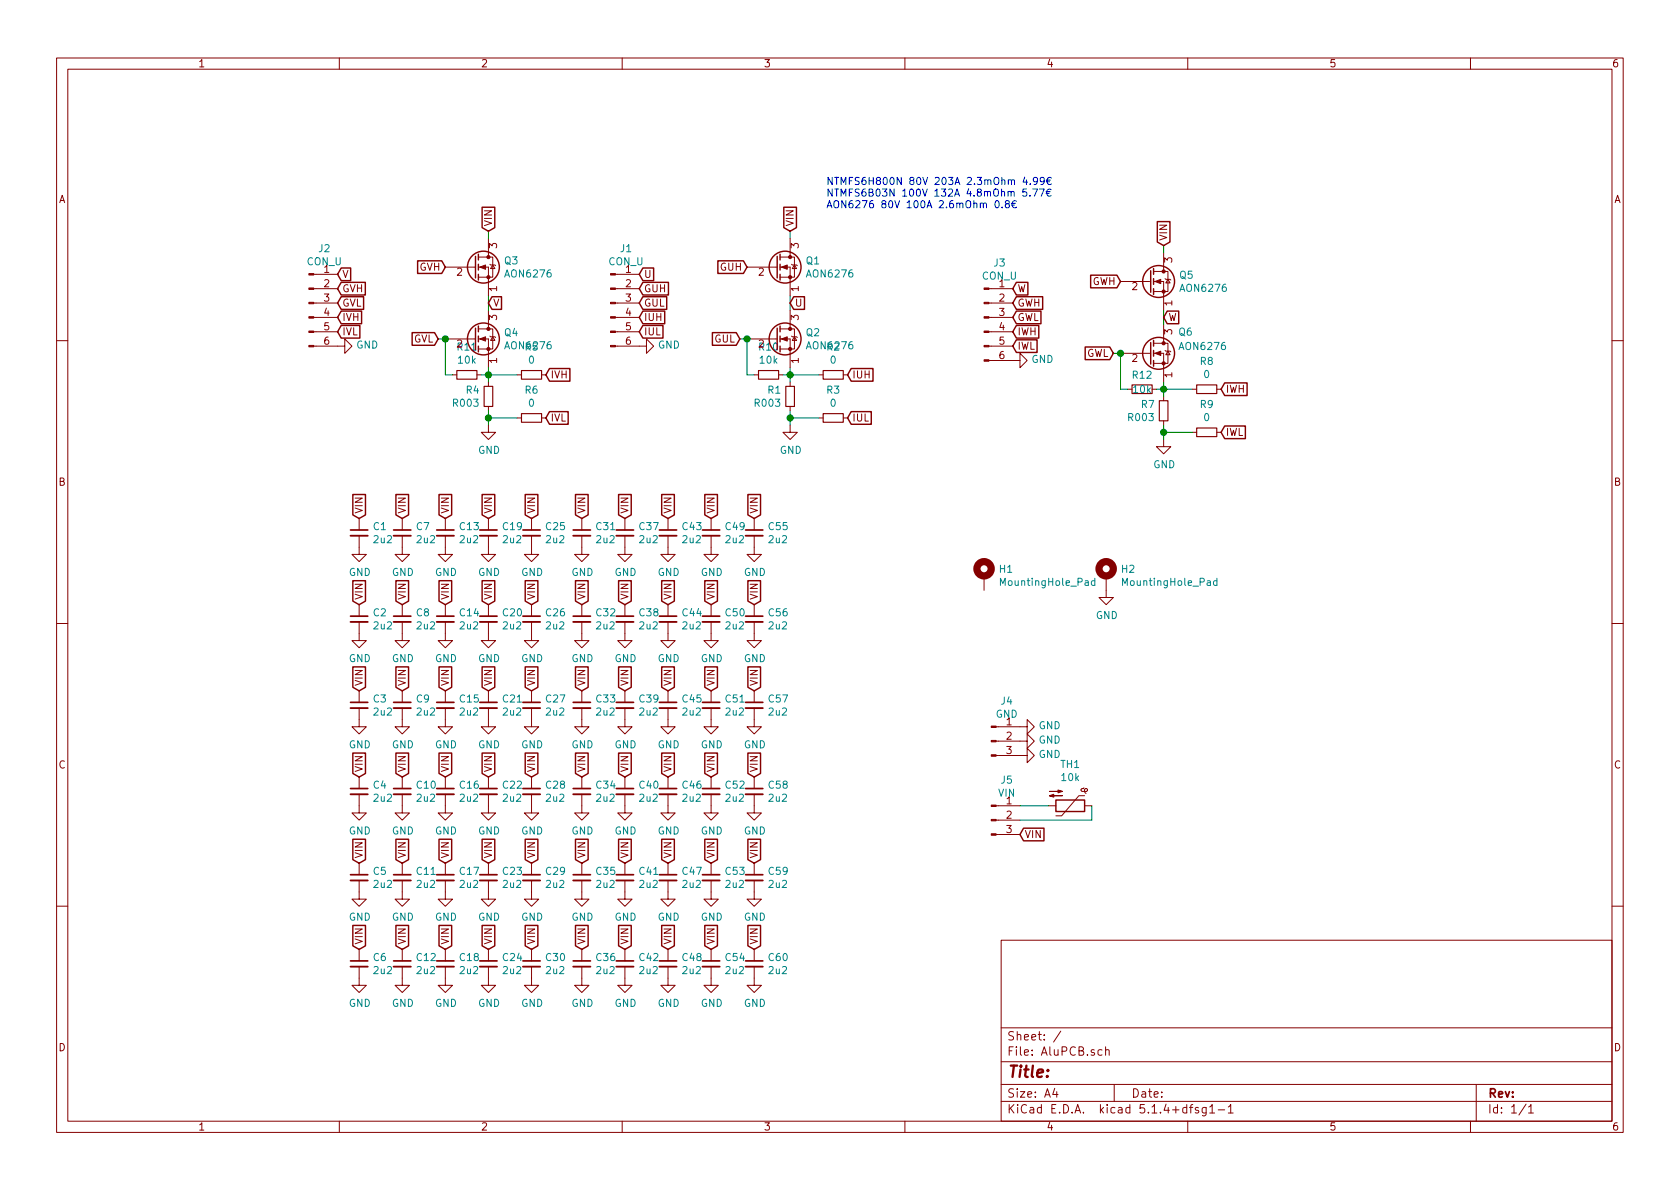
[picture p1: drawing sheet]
<svg xmlns="http://www.w3.org/2000/svg" width="297mm" height="210mm" viewBox="0 0 297 210" stroke-linecap="round" stroke-linejoin="round" font-family="sans-serif">
<g fill="none" stroke="#840000" stroke-width=".18">
<path d="M10 10.3h277v189.9h-277zM12 12.2h273v186.1h-273zM60 10.3v1.9M110 10.3v1.9M160 10.3v1.9M210 10.3v1.9M260 10.3v1.9M55.5 58.7h4.2M55.5 56.1h4.2M55.5 53.6h4.2M55.5 51h4.2M55.5 48.5h4.2"/>
<path d="M78.7 59.9h5.1M78.7 47.2h5.1M83.9 59.9h.2M83.9 47.2h.2M84.6 47.2h1.8v5.1M84.6 59.9h1.8v5.1M84.6 58.2h1.8M84.6 45.5h1.8M86.4 58.2h.7v3.5h-2.5M86.4 45.5h.7v3.5h-2.5M86.4 42.2v3.3M86.4 54.9v3.3"/>
<path d="M86.6 59.4l.1 .2h.8l.1 .1M86.6 46.7l.1 .2h.8l.1 .1M87.1 59.6l.4 .6h-.8zM87.1 46.9l.4 .6h-.8zM108.8 58.7h4.2M108.8 56.1h4.2M108.8 53.6h4.2M108.8 51h4.2M108.8 48.5h4.2M132.1 59.9h5.1M132.1 47.2h5.1M137.2 59.9h.2"/>
<path d="M137.2 47.2h.2M137.9 59.9h1.8v5.1M137.9 58.2h1.8M137.9 47.2h1.8v5.1M137.9 45.5h1.8M139.7 58.2h.8v3.5h-2.6M139.7 45.5h.8v3.5h-2.6M139.7 42.2v3.3M139.7 54.9v3.3M140 59.4l.1 .2h.7l.2 .1M140 46.7l.1 .2h.7l.2 .1M140.5 59.6l.3 .6h-.7z"/>
<path d="M140.5 46.9l.3 .6h-.7zM174.9 58.7h4.2M174.9 56.1h4.2M174.9 53.6h4.2M174.9 51h4.2M198.1 49.8h5.1M203.3 49.8h.2M204 49.8h1.7v5.1M204 48h1.7M205.7 48h.8v3.6h-2.5M205.7 44.7v3.3M205.7 57.4v3.3"/>
<path d="M206 49.3l.1 .1h.8l.1 .1M206.5 49.4l.4 .6h-.8zM10 60.2h2M55.5 61.2h5.5v-1.3l1.2 1.3-1.2 1.3v-1.3M80 66.3h.8M84.3 66.3h.8M86.4 75.2v1.2h1.2l-1.2 1.3-1.3-1.3h1.3M86.4 67.6v.7M86.4 71.9v.7M91.4 66.3h.8M91.4 73.9h.8M95.8 66.3h.7"/>
<path d="M95.8 73.9h.7M108.8 61.2h5.5v-1.3l1.3 1.3-1.3 1.3v-1.3M133.3 66.3h.8M137.7 66.3h.7M139.7 75.2v1.2h1.3l-1.3 1.3-1.3-1.3h1.3M139.7 67.6v.7M139.7 71.9v.7M144.8 66.3h.7M144.8 73.9h.7M149.1 66.3h.8M149.1 73.9h.8M174.9 63.7h5.4v-1.2l1.3 1.2-1.3 1.3v-1.3"/>
<path d="M174.9 61.2h4.2M198.1 62.5h5.1M199.4 68.8h.8M203.3 62.5h.2M203.7 68.8h.8M204 62.5h1.7v5.1M204 60.7h1.7M205.7 60.7h.8v3.6h-2.5M205.7 77.7v1.3h1.3l-1.3 1.3-1.2-1.3h1.2M205.7 70.1v.8M205.7 74.4v.8M206 62l.1 .1h.8l.1 .1"/>
<path d="M206.5 62.1l.4 .6h-.8zM210.8 68.8h.8M210.8 76.4h.8M215.1 68.8h.8M215.1 76.4h.8M285 60.2h2M63.5 94.7v3.3h1.3l-1.3 1.3-1.3-1.3h1.3M63.5 91.7v2M71.1 94.7v3.3h1.3l-1.3 1.3-1.3-1.3h1.3M71.1 91.7v2M78.7 94.7v3.3h1.3l-1.3 1.3-1.2-1.3h1.2M78.7 91.7v2"/>
<path d="M86.4 94.7v3.3h1.2l-1.2 1.3-1.3-1.3h1.3M86.4 91.7v2M94 94.7v3.3h1.2l-1.2 1.3-1.3-1.3h1.3M94 91.7v2M102.9 94.7v3.3h1.2l-1.2 1.3-1.3-1.3h1.3M102.9 91.7v2M110.5 94.7v3.3h1.3l-1.3 1.3-1.3-1.3h1.3M110.5 91.7v2M118.1 94.7v3.3h1.3l-1.3 1.3-1.3-1.3h1.3M118.1 91.7v2M125.7 94.7v3.3h1.3l-1.3 1.3-1.2-1.3h1.2M125.7 91.7v2"/>
<path d="M133.3 94.7v3.3h1.3l-1.3 1.3-1.2-1.3h1.2M133.3 91.7v2M10 110.3h2M63.5 110v3.3h1.3l-1.3 1.2-1.3-1.2h1.3M63.5 106.9v2.1M71.1 110v3.3h1.3l-1.3 1.2-1.3-1.2h1.3M71.1 106.9v2.1M78.7 110v3.3h1.3l-1.3 1.2-1.2-1.2h1.2M78.7 106.9v2.1M86.4 110v3.3h1.2l-1.2 1.2-1.3-1.2h1.3M86.4 106.9v2.1M94 110v3.3h1.2l-1.2 1.2-1.3-1.2h1.3"/>
<path d="M94 106.9v2.1M102.9 110v3.3h1.2l-1.2 1.2-1.3-1.2h1.3M102.9 106.9v2.1M110.5 110v3.3h1.3l-1.3 1.2-1.3-1.2h1.3M110.5 106.9v2.1M118.1 110v3.3h1.3l-1.3 1.2-1.3-1.2h1.3M118.1 106.9v2.1M125.7 110v3.3h1.3l-1.3 1.2-1.2-1.2h1.2M125.7 106.9v2.1M133.3 110v3.3h1.3l-1.3 1.2-1.2-1.2h1.2M133.3 106.9v2.1M174 101.8v2.6"/>
<path d="M195.6 101.8v3.9h1.2l-1.2 1.2-1.3-1.2h1.3M285 110.3h2M63.5 125.2v3.3h1.3l-1.3 1.3-1.3-1.3h1.3M63.5 122.2v2M63.5 137.4v2M71.1 125.2v3.3h1.3l-1.3 1.3-1.3-1.3h1.3M71.1 122.2v2M71.1 137.4v2M78.7 125.2v3.3h1.3l-1.3 1.3-1.2-1.3h1.2M78.7 122.2v2M78.7 137.4v2M86.4 125.2v3.3h1.2l-1.2 1.3-1.3-1.3h1.3"/>
<path d="M86.4 122.2v2M86.4 137.4v2M94 125.2v3.3h1.2l-1.2 1.3-1.3-1.3h1.3M94 122.2v2M94 137.4v2M102.9 125.2v3.3h1.2l-1.2 1.3-1.3-1.3h1.3M102.9 122.2v2M102.9 137.4v2M110.5 125.2v3.3h1.3l-1.3 1.3-1.3-1.3h1.3M110.5 122.2v2M110.5 137.4v2M118.1 125.2v3.3h1.3l-1.3 1.3-1.3-1.3h1.3"/>
<path d="M118.1 122.2v2M118.1 137.4v2M125.7 125.2v3.3h1.3l-1.3 1.3-1.2-1.3h1.2M125.7 122.2v2M125.7 137.4v2M133.3 125.2v3.3h1.3l-1.3 1.3-1.2-1.3h1.2M133.3 122.2v2M133.3 137.4v2M176.1 128.5h5.5v-1.3l1.3 1.3-1.3 1.3v-1.3M176.1 131.1h5.5v-1.3l1.3 1.3-1.3 1.2v-1.2M176.1 133.6h5.5v-1.3l1.3 1.3-1.3 1.3v-1.3M191.6 139.3l-.1 .2h-.2l-.2 .3 .2 .1h.8l.2-.1-.1-.3h-.3l-.2 .2 .1 .4 .2 .2"/>
<path d="M63.5 140.5v3.3h1.3l-1.3 1.2-1.3-1.2h1.3M63.5 155.7v3.3h1.3l-1.3 1.3-1.3-1.3h1.3M63.5 152.6v2.1M71.1 140.5v3.3h1.3l-1.3 1.2-1.3-1.2h1.3M71.1 155.7v3.3h1.3l-1.3 1.3-1.3-1.3h1.3M71.1 152.6v2.1M78.7 140.5v3.3h1.3l-1.3 1.2-1.2-1.2h1.2M78.7 155.7v3.3h1.3l-1.3 1.3-1.2-1.3h1.2M78.7 152.6v2.1M86.4 155.7v3.3h1.2l-1.2 1.3-1.3-1.3h1.3M86.4 140.5v3.3h1.2l-1.2 1.2-1.3-1.2h1.3M86.4 152.6v2.1"/>
<path d="M94 155.7v3.3h1.2l-1.2 1.3-1.3-1.3h1.3M94 140.5v3.3h1.2l-1.2 1.2-1.3-1.2h1.3M94 152.6v2.1M102.9 140.5v3.3h1.2l-1.2 1.2-1.3-1.2h1.3M102.9 155.7v3.3h1.2l-1.2 1.3-1.3-1.3h1.3M102.9 152.6v2.1M110.5 140.5v3.3h1.3l-1.3 1.2-1.3-1.2h1.3M110.5 155.7v3.3h1.3l-1.3 1.3-1.3-1.3h1.3M110.5 152.6v2.1M118.1 155.7v3.3h1.3l-1.3 1.3-1.3-1.3h1.3M118.1 140.5v3.3h1.3l-1.3 1.2-1.3-1.2h1.3M118.1 152.6v2.1"/>
<path d="M125.7 155.7v3.3h1.3l-1.3 1.3-1.2-1.3h1.2M125.7 140.5v3.3h1.3l-1.3 1.2-1.2-1.2h1.2M125.7 152.6v2.1M133.3 155.7v3.3h1.3l-1.3 1.3-1.2-1.3h1.2M133.3 140.5v3.3h1.3l-1.3 1.2-1.2-1.2h1.2M133.3 152.6v2.1M176.1 142.5h4.2M176.1 147.6h4.2M176.1 145h4.2M185.4 142.5h1.3M191.8 140.7h-1l-3.1 3.6h-1M191.8 142.5h1.2"/>
<path d="M10 160.2h2M63.5 170.9v3.3h1.3l-1.3 1.3-1.3-1.3h1.3M63.5 167.9v2M71.1 170.9v3.3h1.3l-1.3 1.3-1.3-1.3h1.3M71.1 167.9v2M78.7 170.9v3.3h1.3l-1.3 1.3-1.2-1.3h1.2M78.7 167.9v2M86.4 170.9v3.3h1.2l-1.2 1.3-1.3-1.3h1.3M86.4 167.9v2M94 170.9v3.3h1.2l-1.2 1.3-1.3-1.3h1.3M94 167.9v2M102.9 170.9v3.3h1.2l-1.2 1.3-1.3-1.3h1.3"/>
<path d="M102.9 167.9v2M110.5 170.9v3.3h1.3l-1.3 1.3-1.3-1.3h1.3M110.5 167.9v2M118.1 170.9v3.3h1.3l-1.3 1.3-1.3-1.3h1.3M118.1 167.9v2M125.7 170.9v3.3h1.3l-1.3 1.3-1.2-1.3h1.2M125.7 167.9v2M133.3 170.9v3.3h1.3l-1.3 1.3-1.2-1.3h1.2M133.3 167.9v2M177 166.3h108v32h-108zM285 160.2h2M60 198.3v1.9"/>
<path d="M110 198.3v1.9M160 198.3v1.9M177 194.8h108M177 191.8h108M177 187.8h108M177 181.8h108M186.5 192.5l-.4 1h1M186.8 193v1M187.6 182.3l-1.3 2M194.8 185.7l-.4-.1-.3 .3 .1 .6 .2 .1 .4-.1M195.5 185.7l.2-.1 .4 .1v.9M195.5 185.1v1.5"/>
<path d="M197 191.8v3M210 198.3v1.9M210.3 195.8h.6M210.9 195.3l-.4 .2v1.3M211.9 195.9l-.4-.1-.2 .2 .1 .3 .5 .1v.3h-.6M213.3 195.8v1.2l-.3 .3h-.4M213.3 195.9l-.5-.1-.3 .3 .1 .6 .2 .1 .5-.1M213.9 195.8l.4-.5v1.5M213.9 196.8h.9M215.4 196.3h1.1M217.2 195.8l.4-.5v1.5M217.2 196.8h.8"/>
<path d="M260 198.3v1.9M261 191.8v6.5M269.8 195.2l-1.2 2M270.3 195.8l.4-.5v1.5M270.3 196.8h.8"/>
</g>
<g fill="none" stroke="#840000" stroke-width=".33">
<path d="M62 94.7h3M69.6 94.7h3M77.2 94.7h3.1M84.8 94.7h3.1M92.5 94.7h3M101.3 94.7h3.1M109 94.7h3M116.6 94.7h3M124.2 94.7h3.1M131.8 94.7h3.1M62 110h3M69.6 110h3"/>
<path d="M77.2 110h3.1M84.8 110h3.1M92.5 110h3M101.3 110h3.1M109 110h3M116.6 110h3M124.2 110h3.1M131.8 110h3.1M62 125.2h3M69.6 125.2h3M77.2 125.2h3.1M84.8 125.2h3.1"/>
<path d="M92.5 125.2h3M101.3 125.2h3.1M109 125.2h3M116.6 125.2h3M124.2 125.2h3.1M131.8 125.2h3.1M62 155.7h3M62 140.5h3M69.6 155.7h3M69.6 140.5h3M77.2 155.7h3.1M77.2 140.5h3.1"/>
<path d="M84.8 155.7h3.1M84.8 140.5h3.1M92.5 155.7h3M92.5 140.5h3M101.3 155.7h3.1M101.3 140.5h3.1M109 155.7h3M109 140.5h3M116.6 155.7h3M116.6 140.5h3M124.2 155.7h3.1M124.2 140.5h3.1"/>
<path d="M131.8 155.7h3.1M131.8 140.5h3.1M62 170.9h3M69.6 170.9h3M77.2 170.9h3.1M84.8 170.9h3.1M92.5 170.9h3M101.3 170.9h3.1M109 170.9h3M116.6 170.9h3M124.2 170.9h3.1M131.8 170.9h3.1"/>
</g>
<g fill="none" stroke="#840000" stroke-width=".3">
<path d="M62 93.7h3M69.6 93.7h3M77.2 93.7h3.1M84.8 93.7h3.1M92.5 93.7h3M101.3 93.7h3.1M109 93.7h3M116.6 93.7h3M124.2 93.7h3.1M131.8 93.7h3.1M62 109h3M69.6 109h3"/>
<path d="M77.2 109h3.1M84.8 109h3.1M92.5 109h3M101.3 109h3.1M109 109h3M116.6 109h3M124.2 109h3.1M131.8 109h3.1M62 124.2h3M62 139.4h3M69.6 124.2h3M69.6 139.4h3"/>
<path d="M77.2 124.2h3.1M77.2 139.4h3.1M84.8 124.2h3.1M84.8 139.4h3.1M92.5 124.2h3M92.5 139.4h3M101.3 124.2h3.1M101.3 139.4h3.1M109 124.2h3M109 139.4h3M116.6 124.2h3M116.6 139.4h3"/>
<path d="M124.2 124.2h3.1M124.2 139.4h3.1M131.8 124.2h3.1M131.8 139.4h3.1M62 154.7h3M69.6 154.7h3M77.2 154.7h3.1M84.8 154.7h3.1M92.5 154.7h3M101.3 154.7h3.1M109 154.7h3M116.6 154.7h3"/>
<path d="M124.2 154.7h3.1M131.8 154.7h3.1M62 169.9h3M69.6 169.9h3M77.2 169.9h3.1M84.8 169.9h3.1M92.5 169.9h3M101.3 169.9h3.1M109 169.9h3M116.6 169.9h3M124.2 169.9h3.1M131.8 169.9h3.1"/>
</g>
<g fill="none" stroke="#840000" stroke-width=".25">
<path d="M85.2 36.6h2.3v3.7l-1.1 .6-1.2-.6zM138.6 36.6h2.2v3.7l-1.1 .6-1.1-.6zM204.6 39.2h2.3v3.6l-1.2 .6-1.1-.6zM60.3 49.9h4.3v2.3h-4.3l-.6-1.2zM60.3 52.5h4v2.2h-4l-.6-1.1zM60.3 47.4h1.7v2.2h-1.7l-.6-1.1zM60.3 55h3.6v2.2h-3.6l-.6-1.1zM60.3 57.6h3.3v2.2h-3.3l-.6-1.1zM72.9 58.8h3.9l.7 1.1-.7 1.2h-3.9zM73.8 46.1h4.3l.6 1.1-.6 1.2h-4.3zM84.1 58v3.8M84.1 45.3v3.8"/>
<path d="M84.6 45v1M84.6 46.7v1M84.6 48.5v1M84.6 57.7v1M84.6 59.4v1M87 52.5h1.7v2.2h-1.7l-.6-1.1zM113.7 49.9h4.5v2.3h-4.5l-.7-1.2zM113.7 52.5h4.2v2.2h-4.2l-.7-1.1zM113.7 57.6h3.5v2.2h-3.5l-.7-1.1zM113.7 55h3.8v2.2h-3.8l-.7-1.1zM113.7 47.4h1.9v2.2h-1.9l-.7-1.1zM126 58.8h4.2l.6 1.1-.6 1.2h-4.2z"/>
<path d="M126.9 46.1h4.5l.7 1.1-.7 1.2h-4.5zM137.4 58v3.8M137.4 45.3v3.8M137.9 45v1M137.9 46.7v1M137.9 48.5v1M137.9 57.7v1M137.9 59.4v1M140.3 52.5h1.9v2.2h-1.9l-.6-1.1zM179.7 52.5h4.7v2.2h-4.7l-.6-1.1zM179.7 55h4.3v2.2h-4.3l-.6-1.1zM179.7 49.9h2v2.3h-2l-.6-1.2z"/>
<path d="M179.7 57.6h4v2.2h-4l-.6-1.1zM192.8 48.7h4.7l.6 1.1-.6 1.1h-4.7zM203.5 47.9v3.8M204 47.5v1M204 49.3v1M204 51v1.1M206.4 55h2v2.2h-2l-.7-1.1zM84.6 61.2v1M97.2 65.2h3.6v2.2h-3.6l-.7-1.1zM97.2 72.8h3.3v2.2h-3.3l-.7-1.1zM150.5 72.8h3.6v2.2h-3.6l-.6-1.1zM150.5 65.2h3.9v2.2h-3.9l-.6-1.1z"/>
<path d="M179.7 60.1h3.7v2.2h-3.7l-.6-1.1zM191.9 61.4h4.3l.6 1.1-.6 1.1h-4.3zM203.5 60.6v3.8M204 60.2v1M204 62v1M204 63.7v1.1M216.5 67.7h4v2.2h-4l-.6-1.1zM216.5 75.3h3.7v2.3h-3.7l-.6-1.2zM62.4 87.4h2.2v3.7l-1.1 .6-1.1-.6zM70 87.4h2.2v3.7l-1.1 .6-1.1-.6zM77.6 87.4h2.3v3.7l-1.2 .6-1.1-.6zM85.2 87.4h2.3v3.7l-1.1 .6-1.2-.6z"/>
<path d="M92.9 87.4h2.2v3.7l-1.1 .6-1.1-.6zM101.8 87.4h2.2v3.7l-1.1 .6-1.1-.6zM109.4 87.4h2.2v3.7l-1.1 .6-1.1-.6zM117 87.4h2.2v3.7l-1.1 .6-1.1-.6zM124.6 87.4h2.2v3.7l-1.1 .6-1.1-.6zM132.2 87.4h2.3v3.7l-1.2 .6-1.1-.6zM62.4 102.7h2.2v3.6l-1.1 .6-1.1-.6zM62.4 117.9h2.2v3.6l-1.1 .7-1.1-.7zM70 117.9h2.2v3.6l-1.1 .7-1.1-.7zM70 102.7h2.2v3.6l-1.1 .6-1.1-.6zM77.6 117.9h2.3v3.6l-1.2 .7-1.1-.7zM77.6 102.7h2.3v3.6l-1.2 .6-1.1-.6z"/>
<path d="M85.2 117.9h2.3v3.6l-1.1 .7-1.2-.7zM85.2 102.7h2.3v3.6l-1.1 .6-1.2-.6zM92.9 102.7h2.2v3.6l-1.1 .6-1.1-.6zM92.9 117.9h2.2v3.6l-1.1 .7-1.1-.7zM101.8 117.9h2.2v3.6l-1.1 .7-1.1-.7zM101.8 102.7h2.2v3.6l-1.1 .6-1.1-.6zM109.4 117.9h2.2v3.6l-1.1 .7-1.1-.7zM109.4 102.7h2.2v3.6l-1.1 .6-1.1-.6zM117 117.9h2.2v3.6l-1.1 .7-1.1-.7zM117 102.7h2.2v3.6l-1.1 .6-1.1-.6zM124.6 102.7h2.2v3.6l-1.1 .6-1.1-.6zM124.6 117.9h2.2v3.6l-1.1 .7-1.1-.7z"/>
<path d="M132.2 117.9h2.3v3.6l-1.2 .7-1.1-.7zM132.2 102.7h2.3v3.6l-1.2 .6-1.1-.6zM62.4 133.2h2.2v3.6l-1.1 .6-1.1-.6zM70 133.2h2.2v3.6l-1.1 .6-1.1-.6zM77.6 133.2h2.3v3.6l-1.2 .6-1.1-.6zM85.2 133.2h2.3v3.6l-1.1 .6-1.2-.6zM92.9 133.2h2.2v3.6l-1.1 .6-1.1-.6zM101.8 133.2h2.2v3.6l-1.1 .6-1.1-.6zM109.4 133.2h2.2v3.6l-1.1 .6-1.1-.6zM117 133.2h2.2v3.6l-1.1 .6-1.1-.6zM124.6 133.2h2.2v3.6l-1.1 .6-1.1-.6zM132.2 133.2h2.3v3.6l-1.2 .6-1.1-.6z"/>
<path d="M62.4 148.4h2.2v3.6l-1.1 .6-1.1-.6zM70 148.4h2.2v3.6l-1.1 .6-1.1-.6zM77.6 148.4h2.3v3.6l-1.2 .6-1.1-.6zM85.2 148.4h2.3v3.6l-1.1 .6-1.2-.6zM92.9 148.4h2.2v3.6l-1.1 .6-1.1-.6zM101.8 148.4h2.2v3.6l-1.1 .6-1.1-.6zM109.4 148.4h2.2v3.6l-1.1 .6-1.1-.6zM117 148.4h2.2v3.6l-1.1 .6-1.1-.6zM124.6 148.4h2.2v3.6l-1.1 .6-1.1-.6zM132.2 148.4h2.3v3.6l-1.2 .6-1.1-.6zM181 146.5h3.6v2.2h-3.6l-.7-1.1zM186.7 141.5h5.1v2h-5.1z"/>
<path d="M62.4 163.6h2.2v3.7l-1.1 .6-1.1-.6zM70 163.6h2.2v3.7l-1.1 .6-1.1-.6zM77.6 163.6h2.3v3.7l-1.2 .6-1.1-.6zM85.2 163.6h2.3v3.7l-1.1 .6-1.2-.6zM92.9 163.6h2.2v3.7l-1.1 .6-1.1-.6zM101.8 163.6h2.2v3.7l-1.1 .6-1.1-.6zM109.4 163.6h2.2v3.7l-1.1 .6-1.1-.6zM117 163.6h2.2v3.7l-1.1 .6-1.1-.6zM124.6 163.6h2.2v3.7l-1.1 .6-1.1-.6zM132.2 163.6h2.3v3.7l-1.2 .6-1.1-.6z"/>
<circle cx="85.5" cy="47.2" r="2.82"/>
<circle cx="85.5" cy="59.9" r="2.82"/>
<circle cx="138.8" cy="59.9" r="2.82"/>
<circle cx="138.8" cy="47.2" r="2.82"/>
<circle cx="204.9" cy="49.8" r="2.82"/>
<circle cx="204.9" cy="62.5" r="2.82"/>
</g>
<g fill="#840000" stroke="#840000" stroke-width=".18">
<path d="M185.5 139.9h2.3l-.7 .3v-.5l.7 .2z"/>
<path d="M185.5 140.7l.8-.2v.5l-.8-.3h2.3z"/>
<path d="M175.3 133.5h.8v.2h-.8z"/>
<path d="M175.3 130.9h.8v.3h-.8z"/>
<path d="M175.3 128.4h.8v.2h-.8z"/>
<path d="M175.3 147.4h.8v.3h-.8z"/>
<path d="M175.3 144.9h.8v.3h-.8z"/>
<path d="M175.3 142.4h.8v.2h-.8z"/>
<path d="M204.2 62.5l1-.4v.8z"/>
<path d="M204.2 49.8l1-.4v.8z"/>
<path d="M84.8 59.9l1.1-.3v.7z"/>
<path d="M84.8 47.2l1.1-.3v.7z"/>
<path d="M138.2 59.9l1-.3v.7z"/>
<path d="M138.2 47.2l1-.3v.7z"/>
<path d="M107.9 61.1h.9v.2h-.9z"/>
<path d="M107.9 58.5h.9v.3h-.9z"/>
<path d="M107.9 56h.9v.3h-.9z"/>
<path d="M107.9 53.5h.9v.2h-.9z"/>
<path d="M107.9 50.9h.9v.3h-.9z"/>
<path d="M107.9 48.4h.9v.2h-.9z"/>
<path d="M174 63.6h.9v.3h-.9z"/>
<path d="M174 61.1h.9v.2h-.9z"/>
<path d="M174 58.5h.9v.3h-.9z"/>
<path d="M174 56h.9v.3h-.9z"/>
<path d="M174 53.5h.9v.2h-.9z"/>
<path d="M174 50.9h.9v.3h-.9z"/>
<path d="M54.6 61.1h.9v.2h-.9z"/>
<path d="M54.6 58.5h.9v.3h-.9z"/>
<path d="M54.6 56h.9v.3h-.9z"/>
<path d="M54.6 53.5h.9v.2h-.9z"/>
<path d="M54.6 50.9h.9v.3h-.9z"/>
<path d="M54.6 48.4h.9v.2h-.9z"/>
<circle cx="205.7" cy="64.3" r=".28"/>
<circle cx="205.7" cy="60.7" r=".28"/>
<circle cx="205.7" cy="51.6" r=".28"/>
<circle cx="205.7" cy="48" r=".28"/>
<circle cx="86.4" cy="61.7" r=".28"/>
<circle cx="86.4" cy="58.2" r=".28"/>
<circle cx="86.4" cy="49" r=".28"/>
<circle cx="86.4" cy="45.5" r=".28"/>
<circle cx="139.7" cy="61.7" r=".28"/>
<circle cx="139.7" cy="58.2" r=".28"/>
<circle cx="139.7" cy="49" r=".28"/>
<circle cx="139.7" cy="45.5" r=".28"/>
</g>
<path d="M80.8 65.5h3.5v1.6h-3.5zM85.6 68.3h1.5v3.6h-1.5zM92.2 65.5h3.6v1.6h-3.6zM92.2 73.1h3.6v1.6h-3.6zM134.1 65.5h3.6v1.6h-3.6zM138.9 68.3h1.6v3.6h-1.6zM145.5 65.5h3.6v1.6h-3.6zM145.5 73.1h3.6v1.6h-3.6zM200.2 68.1h3.5v1.5h-3.5zM205 70.9h1.5v3.5h-1.5zM211.6 68.1h3.5v1.5h-3.5zM211.6 75.7h3.5v1.5h-3.5z" fill="none" stroke="#840000" stroke-width=".2"/>
<g fill="none" stroke="#840000" stroke-width="1.3">
<circle cx="174" cy="100.6" r="1.27"/>
<circle cx="195.6" cy="100.6" r="1.27"/>
</g>
<path d="M193.6 102.7h-.4l-.2 .2 .1 .6h.5M193.6 102.3v1.2M215.2 102.7h-.4l-.2 .2 .1 .6h.5M215.2 102.3v1.2" fill="none" stroke="#008484" stroke-width=".18"/>
<g fill="none" stroke="#008400" stroke-width=".18">
<path d="M77.5 59.9h1.2v6.4h1.3M86.4 40.9v1.3M86.4 52.3v2.6M130.8 59.9h1.3v6.4h1.2M139.7 40.9v1.3M139.7 52.3v2.6M205.7 43.4v1.3M205.7 54.9v2.5M85.1 66.3h6.3M86.4 73.9h5M86.4 65v2.6M86.4 72.6v2.6"/>
<path d="M138.4 66.3h6.4M139.7 73.9h5.1M139.7 65v2.6M139.7 72.6v2.6M196.8 62.5h1.3v6.3h1.3M204.5 68.8h6.3M205.7 67.6v2.5M205.7 75.2v2.5M205.7 76.4h5.1M180.3 142.5h5.1M193 142.5v2.5h-12.7"/>
</g>
<g fill="none" stroke="#0000c2" stroke-width=".18">
<path d="M173.3 36l.2-.1 .3 .1 .1 .7M173.9 36.1l.2-.2 .2 .1 .1 .7M176 35.6l.2-.1a.67 .67 0 0 1 .5 .6 .67 .67 0 0 1-.5 .6l-.3-.4zM177.2 36.6v.1M178 36l-.2-.1v-.3l.2-.1 .4 .1v.3l-.5 .2-.2 .2v.2l.3 .2h.4l.1-.2-.1-.4-.2-.1M178.8 36.3h.6M178.8 36h.8M179.7 35.6a.6 .6 0 0 0-.8 .4 .6 .6 0 0 0 .6 .7l.2-.1M181.2 31.3l-.3 .9h.8M181.5 33.4h-.6l-.1 .6 .5-.1 .3 .3v.3l-.3 .2-.5-.1M181.5 31.8v.8M182.1 34.6v.1"/>
<path d="M182.2 32.5v.1M182.6 33.4h.8l-.5 1.3M183.4 31.9l-.2 .3-.4-.1-.1-.2 .1-.5h.4l.2 .1a.84 .84 0 0 1-.3 1.1h-.3M183.8 33.4h.8l-.5 1.3M184.6 31.9l-.2 .3-.4-.1-.1-.2 .1-.4 .1-.1h.3l.2 .2a.97 .97 0 0 1-.2 1h-.4M184.9 34.2h.6M184.9 33.9h.8M185 32.2h.5M185 31.8h.7M185.9 33.5a.6 .6 0 0 0-.9 .5 .6 .6 0 0 0 .6 .7l.3-.1M185.9 31.5a.6 .6 0 0 0-.8 .4 .6 .6 0 0 0 .6 .7l.2-.1"/>
</g>
<g fill="#008400" stroke="#008400" stroke-width=".25">
<circle cx="132.1" cy="59.9" r=".51"/>
<circle cx="78.7" cy="59.9" r=".51"/>
<circle cx="139.7" cy="73.9" r=".51"/>
<circle cx="198.1" cy="62.5" r=".51"/>
<circle cx="139.7" cy="66.3" r=".51"/>
<circle cx="205.7" cy="68.8" r=".51"/>
<circle cx="205.7" cy="76.4" r=".51"/>
<circle cx="86.4" cy="66.3" r=".51"/>
<circle cx="86.4" cy="73.9" r=".51"/>
</g>
<text font-size="2.8" fill="#840000" x="178" y="190.5">Title:</text>
<g font-size="2.1" fill="#840000">
<text x="178" y="184">Sheet: /</text>
<text x="178" y="186.7">File: AluPCB.sch</text>
<text x="178" y="196.9">KiCad E.D.A. kicad 5.1.4+dfsg1-1</text>
<text x="178" y="194.1">Size: A4</text>
<text x="200" y="194.1">Date:</text>
<text x="263" y="194.1">Rev:</text>
<text x="263" y="196.9">Id: 1/1</text>
</g>
<g font-size="1.8" fill="#840000">
<text x="35" y="11.9">1</text>
<text x="85" y="11.9">2</text>
<text x="135" y="11.9">3</text>
<text x="185" y="11.9">4</text>
<text x="235" y="11.9">5</text>
<text x="285" y="11.9">6</text>
<text x="10.4" y="35.9">A</text>
<text x="285.4" y="35.9">A</text>
<text x="87" y="40.1" transform="rotate(-90 87 40.1)">VIN</text>
<text x="140.3" y="40.1" transform="rotate(-90 140.3 40.1)">VIN</text>
<text x="74.1" y="47.9">GVH</text>
<text x="87.9" y="43.9" transform="rotate(-90 87.9 43.9)">3</text>
<text x="127.4" y="47.9">GUH</text>
<text x="141.2" y="43.9" transform="rotate(-90 141.2 43.9)">3</text>
<text x="206.4" y="42.6" transform="rotate(-90 206.4 42.6)">VIN</text>
<text x="207.3" y="46.5" transform="rotate(-90 207.3 46.5)">3</text>
<text x="57.3" y="48.3">1</text>
<text x="57.3" y="50.8">2</text>
<text x="57.3" y="53.3">3</text>
<text x="60.5" y="51.7">GVH</text>
<text x="60.5" y="49.1">V</text>
<text x="80.8" y="48.8">2</text>
<text x="87.9" y="51.5" transform="rotate(-90 87.9 51.5)">1</text>
<text x="110.6" y="48.3">1</text>
<text x="110.6" y="50.8">2</text>
<text x="110.6" y="53.3">3</text>
<text x="113.8" y="51.7">GUH</text>
<text x="113.8" y="49.1">U</text>
<text x="134.1" y="48.8">2</text>
<text x="141.2" y="51.5" transform="rotate(-90 141.2 51.5)">1</text>
<text x="176.7" y="50.8">1</text>
<text x="176.7" y="53.3">2</text>
<text x="179.9" y="51.7">W</text>
<text x="193" y="50.4">GWH</text>
<text x="200.2" y="51.3">2</text>
<text x="57.3" y="55.9">4</text>
<text x="57.3" y="58.4">5</text>
<text x="60.5" y="54.2">GVL</text>
<text x="60.5" y="56.8">IVH</text>
<text x="60.5" y="59.3">IVL</text>
<text x="87.1" y="54.2">V</text>
<text x="87.9" y="56.6" transform="rotate(-90 87.9 56.6)">3</text>
<text x="110.6" y="55.9">4</text>
<text x="110.6" y="58.4">5</text>
<text x="113.8" y="54.2">GUL</text>
<text x="113.8" y="59.3">IUL</text>
<text x="113.8" y="56.8">IUH</text>
<text x="140.5" y="54.2">U</text>
<text x="141.2" y="56.6" transform="rotate(-90 141.2 56.6)">3</text>
<text x="176.7" y="55.9">3</text>
<text x="176.7" y="58.4">4</text>
<text x="179.9" y="54.2">GWH</text>
<text x="179.9" y="56.8">GWL</text>
<text x="179.9" y="59.3">IWH</text>
<text x="206.5" y="56.8">W</text>
<text x="207.3" y="59.2" transform="rotate(-90 207.3 59.2)">3</text>
<text x="207.3" y="54.1" transform="rotate(-90 207.3 54.1)">1</text>
<text x="57.3" y="61">6</text>
<text x="73.1" y="60.6">GVL</text>
<text x="80.8" y="61.5">2</text>
<text x="87.9" y="64.2" transform="rotate(-90 87.9 64.2)">1</text>
<text x="110.6" y="61">6</text>
<text x="126.3" y="60.6">GUL</text>
<text x="134.1" y="61.5">2</text>
<text x="134.3" y="62">R10</text>
<text x="141.2" y="64.2" transform="rotate(-90 141.2 64.2)">1</text>
<text x="176.7" y="61">5</text>
<text x="176.7" y="63.5">6</text>
<text x="179.9" y="61.8">IWL</text>
<text x="191.9" y="63.1">GWL</text>
<text x="200.2" y="64">2</text>
<text x="97.3" y="66.9">IVH</text>
<text x="150.6" y="66.9">IUH</text>
<text x="207.3" y="66.8" transform="rotate(-90 207.3 66.8)">1</text>
<text x="216.7" y="69.5">IWH</text>
<text x="97.3" y="74.5">IVL</text>
<text x="150.6" y="74.5">IUL</text>
<text x="216.7" y="77.1">IWL</text>
<text x="10.4" y="85.9">B</text>
<text x="285.4" y="85.9">B</text>
<text x="64.1" y="90.9" transform="rotate(-90 64.1 90.9)">VIN</text>
<text x="71.8" y="90.9" transform="rotate(-90 71.8 90.9)">VIN</text>
<text x="79.4" y="90.9" transform="rotate(-90 79.4 90.9)">VIN</text>
<text x="87" y="90.9" transform="rotate(-90 87 90.9)">VIN</text>
<text x="94.6" y="90.9" transform="rotate(-90 94.6 90.9)">VIN</text>
<text x="103.5" y="90.9" transform="rotate(-90 103.5 90.9)">VIN</text>
<text x="111.1" y="90.9" transform="rotate(-90 111.1 90.9)">VIN</text>
<text x="118.7" y="90.9" transform="rotate(-90 118.7 90.9)">VIN</text>
<text x="126.4" y="90.9" transform="rotate(-90 126.4 90.9)">VIN</text>
<text x="134" y="90.9" transform="rotate(-90 134 90.9)">VIN</text>
<text x="64.1" y="106.1" transform="rotate(-90 64.1 106.1)">VIN</text>
<text x="71.8" y="106.1" transform="rotate(-90 71.8 106.1)">VIN</text>
<text x="79.4" y="106.1" transform="rotate(-90 79.4 106.1)">VIN</text>
<text x="87" y="106.1" transform="rotate(-90 87 106.1)">VIN</text>
<text x="94.6" y="106.1" transform="rotate(-90 94.6 106.1)">VIN</text>
<text x="103.5" y="106.1" transform="rotate(-90 103.5 106.1)">VIN</text>
<text x="111.1" y="106.1" transform="rotate(-90 111.1 106.1)">VIN</text>
<text x="118.7" y="106.1" transform="rotate(-90 118.7 106.1)">VIN</text>
<text x="126.4" y="106.1" transform="rotate(-90 126.4 106.1)">VIN</text>
<text x="134" y="106.1" transform="rotate(-90 134 106.1)">VIN</text>
<text x="64.1" y="121.4" transform="rotate(-90 64.1 121.4)">VIN</text>
<text x="71.8" y="121.4" transform="rotate(-90 71.8 121.4)">VIN</text>
<text x="79.4" y="121.4" transform="rotate(-90 79.4 121.4)">VIN</text>
<text x="87" y="121.4" transform="rotate(-90 87 121.4)">VIN</text>
<text x="94.6" y="121.4" transform="rotate(-90 94.6 121.4)">VIN</text>
<text x="103.5" y="121.4" transform="rotate(-90 103.5 121.4)">VIN</text>
<text x="111.1" y="121.4" transform="rotate(-90 111.1 121.4)">VIN</text>
<text x="118.7" y="121.4" transform="rotate(-90 118.7 121.4)">VIN</text>
<text x="126.4" y="121.4" transform="rotate(-90 126.4 121.4)">VIN</text>
<text x="134" y="121.4" transform="rotate(-90 134 121.4)">VIN</text>
<text x="178" y="128.3">1</text>
<text x="178" y="130.8">2</text>
<text x="10.4" y="135.9">C</text>
<text x="64.1" y="136.6" transform="rotate(-90 64.1 136.6)">VIN</text>
<text x="71.8" y="136.6" transform="rotate(-90 71.8 136.6)">VIN</text>
<text x="79.4" y="136.6" transform="rotate(-90 79.4 136.6)">VIN</text>
<text x="87" y="136.6" transform="rotate(-90 87 136.6)">VIN</text>
<text x="94.6" y="136.6" transform="rotate(-90 94.6 136.6)">VIN</text>
<text x="103.5" y="136.6" transform="rotate(-90 103.5 136.6)">VIN</text>
<text x="111.1" y="136.6" transform="rotate(-90 111.1 136.6)">VIN</text>
<text x="118.7" y="136.6" transform="rotate(-90 118.7 136.6)">VIN</text>
<text x="126.4" y="136.6" transform="rotate(-90 126.4 136.6)">VIN</text>
<text x="134" y="136.6" transform="rotate(-90 134 136.6)">VIN</text>
<text x="178" y="133.3">3</text>
<text x="285.4" y="135.9">C</text>
<text x="178" y="142.2">1</text>
<text x="178" y="144.8">2</text>
<text x="178" y="147.3">3</text>
<text x="181.1" y="148.2">VIN</text>
<text x="64.1" y="151.9" transform="rotate(-90 64.1 151.9)">VIN</text>
<text x="71.8" y="151.9" transform="rotate(-90 71.8 151.9)">VIN</text>
<text x="79.4" y="151.9" transform="rotate(-90 79.4 151.9)">VIN</text>
<text x="87" y="151.9" transform="rotate(-90 87 151.9)">VIN</text>
<text x="94.6" y="151.9" transform="rotate(-90 94.6 151.9)">VIN</text>
<text x="103.5" y="151.9" transform="rotate(-90 103.5 151.9)">VIN</text>
<text x="111.1" y="151.9" transform="rotate(-90 111.1 151.9)">VIN</text>
<text x="118.7" y="151.9" transform="rotate(-90 118.7 151.9)">VIN</text>
<text x="126.4" y="151.9" transform="rotate(-90 126.4 151.9)">VIN</text>
<text x="134" y="151.9" transform="rotate(-90 134 151.9)">VIN</text>
<text x="64.1" y="167.1" transform="rotate(-90 64.1 167.1)">VIN</text>
<text x="71.8" y="167.1" transform="rotate(-90 71.8 167.1)">VIN</text>
<text x="79.4" y="167.1" transform="rotate(-90 79.4 167.1)">VIN</text>
<text x="87" y="167.1" transform="rotate(-90 87 167.1)">VIN</text>
<text x="94.6" y="167.1" transform="rotate(-90 94.6 167.1)">VIN</text>
<text x="103.5" y="167.1" transform="rotate(-90 103.5 167.1)">VIN</text>
<text x="111.1" y="167.1" transform="rotate(-90 111.1 167.1)">VIN</text>
<text x="118.7" y="167.1" transform="rotate(-90 118.7 167.1)">VIN</text>
<text x="126.4" y="167.1" transform="rotate(-90 126.4 167.1)">VIN</text>
<text x="134" y="167.1" transform="rotate(-90 134 167.1)">VIN</text>
<text x="10.4" y="185.9">D</text>
<text x="285.4" y="185.9">D</text>
<text x="35" y="199.9">1</text>
<text x="85" y="199.9">2</text>
<text x="135" y="199.9">3</text>
<text x="185" y="199.9">4</text>
<text x="235" y="199.9">5</text>
<text x="285" y="199.9">6</text>
</g>
<g font-size="1.8" fill="#0000c2">
<text x="146" y="32.7">NTMFS6H800N 80V 203A 2.3mOhm 4.99</text>
<text x="146" y="34.8">NTMFS6B03N 100V 132A 4.8mOhm 5.77</text>
<text x="146" y="36.8">AON6276 80V 100A 2.6mOhm 0.8</text>
</g>
<g font-size="1.8" fill="#008484">
<text x="54.3" y="46.9">CON_U</text>
<text x="56.4" y="44.6">J2</text>
<text x="89.2" y="46.8">Q3</text>
<text x="107.6" y="46.9">CON_U</text>
<text x="109.7" y="44.6">J1</text>
<text x="142.6" y="46.8">Q1</text>
<text x="175.8" y="47.1">J3</text>
<text x="89.5" y="49.1">AON6276</text>
<text x="142.8" y="49.1">AON6276</text>
<text x="173.6" y="49.4">CON_U</text>
<text x="208.6" y="49.3">Q5</text>
<text x="208.9" y="51.6">AON6276</text>
<text x="89.2" y="59.5">Q4</text>
<text x="142.6" y="59.5">Q2</text>
<text x="208.5" y="59.4">Q6</text>
<text x="63" y="61.6">GND</text>
<text x="80.9" y="62">R11</text>
<text x="81.1" y="64.3">10k</text>
<text x="89.5" y="61.8">AON6276</text>
<text x="92.9" y="62">R5</text>
<text x="93.5" y="64.3">0</text>
<text x="116.3" y="61.6">GND</text>
<text x="134.4" y="64.3">10k</text>
<text x="142.8" y="61.8">AON6276</text>
<text x="146.2" y="62">R2</text>
<text x="146.8" y="64.3">0</text>
<text x="182.4" y="64.2">GND</text>
<text x="208.7" y="61.9">AON6276</text>
<text x="212.2" y="64.5">R8</text>
<text x="80.2" y="71.9">R003</text>
<text x="82.4" y="69.6">R4</text>
<text x="92.9" y="69.6">R6</text>
<text x="93.5" y="71.9">0</text>
<text x="133.6" y="71.9">R003</text>
<text x="135.8" y="69.6">R1</text>
<text x="146.2" y="69.6">R3</text>
<text x="146.8" y="71.9">0</text>
<text x="200.3" y="67">R12</text>
<text x="200.5" y="69.5">10k</text>
<text x="212.9" y="66.8">0</text>
<text x="199.6" y="74.5">R003</text>
<text x="201.8" y="72.2">R7</text>
<text x="212.2" y="72.2">R9</text>
<text x="212.9" y="74.5">0</text>
<text x="84.5" y="80.3">GND</text>
<text x="137.9" y="80.3">GND</text>
<text x="203.9" y="82.8">GND</text>
<text x="66" y="93.7">C1</text>
<text x="73.7" y="93.7">C7</text>
<text x="81.4" y="93.7">C13</text>
<text x="89" y="93.7">C19</text>
<text x="96.6" y="93.7">C25</text>
<text x="105.5" y="93.7">C31</text>
<text x="113.1" y="93.7">C37</text>
<text x="120.7" y="93.7">C43</text>
<text x="128.3" y="93.7">C49</text>
<text x="136" y="93.7">C55</text>
<text x="61.7" y="101.8">GND</text>
<text x="66.2" y="96.1">2u2</text>
<text x="69.3" y="101.8">GND</text>
<text x="73.8" y="96.1">2u2</text>
<text x="76.9" y="101.8">GND</text>
<text x="81.4" y="96.1">2u2</text>
<text x="84.5" y="101.8">GND</text>
<text x="89" y="96.1">2u2</text>
<text x="92.2" y="101.8">GND</text>
<text x="96.6" y="96.1">2u2</text>
<text x="101" y="101.8">GND</text>
<text x="105.5" y="96.1">2u2</text>
<text x="108.7" y="101.8">GND</text>
<text x="113.2" y="96.1">2u2</text>
<text x="116.3" y="101.8">GND</text>
<text x="120.8" y="96.1">2u2</text>
<text x="123.9" y="101.8">GND</text>
<text x="128.4" y="96.1">2u2</text>
<text x="131.5" y="101.8">GND</text>
<text x="136" y="96.1">2u2</text>
<text x="176.8" y="101.3">H1</text>
<text x="198.3" y="101.3">H2</text>
<text x="177.2" y="103.6">MountingHole_Pad</text>
<text x="198.8" y="103.6">MountingHole_Pad</text>
<text x="66" y="109">C2</text>
<text x="66.2" y="111.3">2u2</text>
<text x="73.7" y="109">C8</text>
<text x="73.8" y="111.3">2u2</text>
<text x="81.4" y="109">C14</text>
<text x="81.4" y="111.3">2u2</text>
<text x="89" y="109">C20</text>
<text x="89" y="111.3">2u2</text>
<text x="96.6" y="109">C26</text>
<text x="96.6" y="111.3">2u2</text>
<text x="105.5" y="109">C32</text>
<text x="105.5" y="111.3">2u2</text>
<text x="113.1" y="109">C38</text>
<text x="113.2" y="111.3">2u2</text>
<text x="120.7" y="109">C44</text>
<text x="120.8" y="111.3">2u2</text>
<text x="128.3" y="109">C50</text>
<text x="128.4" y="111.3">2u2</text>
<text x="136" y="109">C56</text>
<text x="136" y="111.3">2u2</text>
<text x="193.8" y="109.5">GND</text>
<text x="61.7" y="117.1">GND</text>
<text x="69.3" y="117.1">GND</text>
<text x="76.9" y="117.1">GND</text>
<text x="84.5" y="117.1">GND</text>
<text x="92.2" y="117.1">GND</text>
<text x="101" y="117.1">GND</text>
<text x="108.7" y="117.1">GND</text>
<text x="116.3" y="117.1">GND</text>
<text x="123.9" y="117.1">GND</text>
<text x="131.5" y="117.1">GND</text>
<text x="66" y="124.2">C3</text>
<text x="73.7" y="124.2">C9</text>
<text x="81.4" y="124.2">C15</text>
<text x="89" y="124.2">C21</text>
<text x="96.6" y="124.2">C27</text>
<text x="105.5" y="124.2">C33</text>
<text x="113.1" y="124.2">C39</text>
<text x="120.7" y="124.2">C45</text>
<text x="128.3" y="124.2">C51</text>
<text x="136" y="124.2">C57</text>
<text x="177" y="124.6">J4</text>
<text x="66.2" y="126.5">2u2</text>
<text x="73.8" y="126.5">2u2</text>
<text x="81.4" y="126.5">2u2</text>
<text x="89" y="126.5">2u2</text>
<text x="96.6" y="126.5">2u2</text>
<text x="105.5" y="126.5">2u2</text>
<text x="113.2" y="126.5">2u2</text>
<text x="120.8" y="126.5">2u2</text>
<text x="128.4" y="126.5">2u2</text>
<text x="136" y="126.5">2u2</text>
<text x="176" y="126.9">GND</text>
<text x="183.6" y="129">GND</text>
<text x="183.6" y="131.5">GND</text>
<text x="61.7" y="132.3">GND</text>
<text x="69.3" y="132.3">GND</text>
<text x="76.9" y="132.3">GND</text>
<text x="84.5" y="132.3">GND</text>
<text x="92.2" y="132.3">GND</text>
<text x="101" y="132.3">GND</text>
<text x="108.7" y="132.3">GND</text>
<text x="116.3" y="132.3">GND</text>
<text x="123.9" y="132.3">GND</text>
<text x="131.5" y="132.3">GND</text>
<text x="183.6" y="134">GND</text>
<text x="187.6" y="135.8">TH1</text>
<text x="66" y="139.5">C4</text>
<text x="66.2" y="141.8">2u2</text>
<text x="73.7" y="139.5">C10</text>
<text x="73.8" y="141.8">2u2</text>
<text x="81.4" y="139.5">C16</text>
<text x="81.4" y="141.8">2u2</text>
<text x="89" y="139.5">C22</text>
<text x="89" y="141.8">2u2</text>
<text x="96.6" y="139.5">C28</text>
<text x="96.6" y="141.8">2u2</text>
<text x="105.5" y="139.5">C34</text>
<text x="105.5" y="141.8">2u2</text>
<text x="113.1" y="139.5">C40</text>
<text x="113.2" y="141.8">2u2</text>
<text x="120.7" y="139.5">C46</text>
<text x="120.8" y="141.8">2u2</text>
<text x="128.3" y="139.5">C52</text>
<text x="128.4" y="141.8">2u2</text>
<text x="136" y="139.5">C58</text>
<text x="136" y="141.8">2u2</text>
<text x="176.5" y="140.9">VIN</text>
<text x="177" y="138.6">J5</text>
<text x="187.8" y="138.1">10k</text>
<text x="61.7" y="147.6">GND</text>
<text x="69.3" y="147.6">GND</text>
<text x="76.9" y="147.6">GND</text>
<text x="84.5" y="147.6">GND</text>
<text x="92.2" y="147.6">GND</text>
<text x="101" y="147.6">GND</text>
<text x="108.7" y="147.6">GND</text>
<text x="116.3" y="147.6">GND</text>
<text x="123.9" y="147.6">GND</text>
<text x="131.5" y="147.6">GND</text>
<text x="66" y="154.7">C5</text>
<text x="73.7" y="154.7">C11</text>
<text x="81.4" y="154.7">C17</text>
<text x="89" y="154.7">C23</text>
<text x="96.6" y="154.7">C29</text>
<text x="105.5" y="154.7">C35</text>
<text x="113.1" y="154.7">C41</text>
<text x="120.7" y="154.7">C47</text>
<text x="128.3" y="154.7">C53</text>
<text x="136" y="154.7">C59</text>
<text x="66.2" y="157">2u2</text>
<text x="73.8" y="157">2u2</text>
<text x="81.4" y="157">2u2</text>
<text x="89" y="157">2u2</text>
<text x="96.6" y="157">2u2</text>
<text x="105.5" y="157">2u2</text>
<text x="113.2" y="157">2u2</text>
<text x="120.8" y="157">2u2</text>
<text x="128.4" y="157">2u2</text>
<text x="136" y="157">2u2</text>
<text x="61.7" y="162.8">GND</text>
<text x="69.3" y="162.8">GND</text>
<text x="76.9" y="162.8">GND</text>
<text x="84.5" y="162.8">GND</text>
<text x="92.2" y="162.8">GND</text>
<text x="101" y="162.8">GND</text>
<text x="108.7" y="162.8">GND</text>
<text x="116.3" y="162.8">GND</text>
<text x="123.9" y="162.8">GND</text>
<text x="131.5" y="162.8">GND</text>
<text x="66" y="169.9">C6</text>
<text x="66.2" y="172.3">2u2</text>
<text x="73.7" y="169.9">C12</text>
<text x="73.8" y="172.3">2u2</text>
<text x="81.4" y="169.9">C18</text>
<text x="81.4" y="172.3">2u2</text>
<text x="89" y="169.9">C24</text>
<text x="89" y="172.3">2u2</text>
<text x="96.6" y="169.9">C30</text>
<text x="96.6" y="172.3">2u2</text>
<text x="105.5" y="169.9">C36</text>
<text x="105.5" y="172.3">2u2</text>
<text x="113.1" y="169.9">C42</text>
<text x="113.2" y="172.3">2u2</text>
<text x="120.7" y="169.9">C48</text>
<text x="120.8" y="172.3">2u2</text>
<text x="128.3" y="169.9">C54</text>
<text x="128.4" y="172.3">2u2</text>
<text x="136" y="169.9">C60</text>
<text x="136" y="172.3">2u2</text>
<text x="61.7" y="178">GND</text>
<text x="69.3" y="178">GND</text>
<text x="76.9" y="178">GND</text>
<text x="84.5" y="178">GND</text>
<text x="92.2" y="178">GND</text>
<text x="101" y="178">GND</text>
<text x="108.7" y="178">GND</text>
<text x="116.3" y="178">GND</text>
<text x="123.9" y="178">GND</text>
<text x="131.5" y="178">GND</text>
</g>
</svg>
